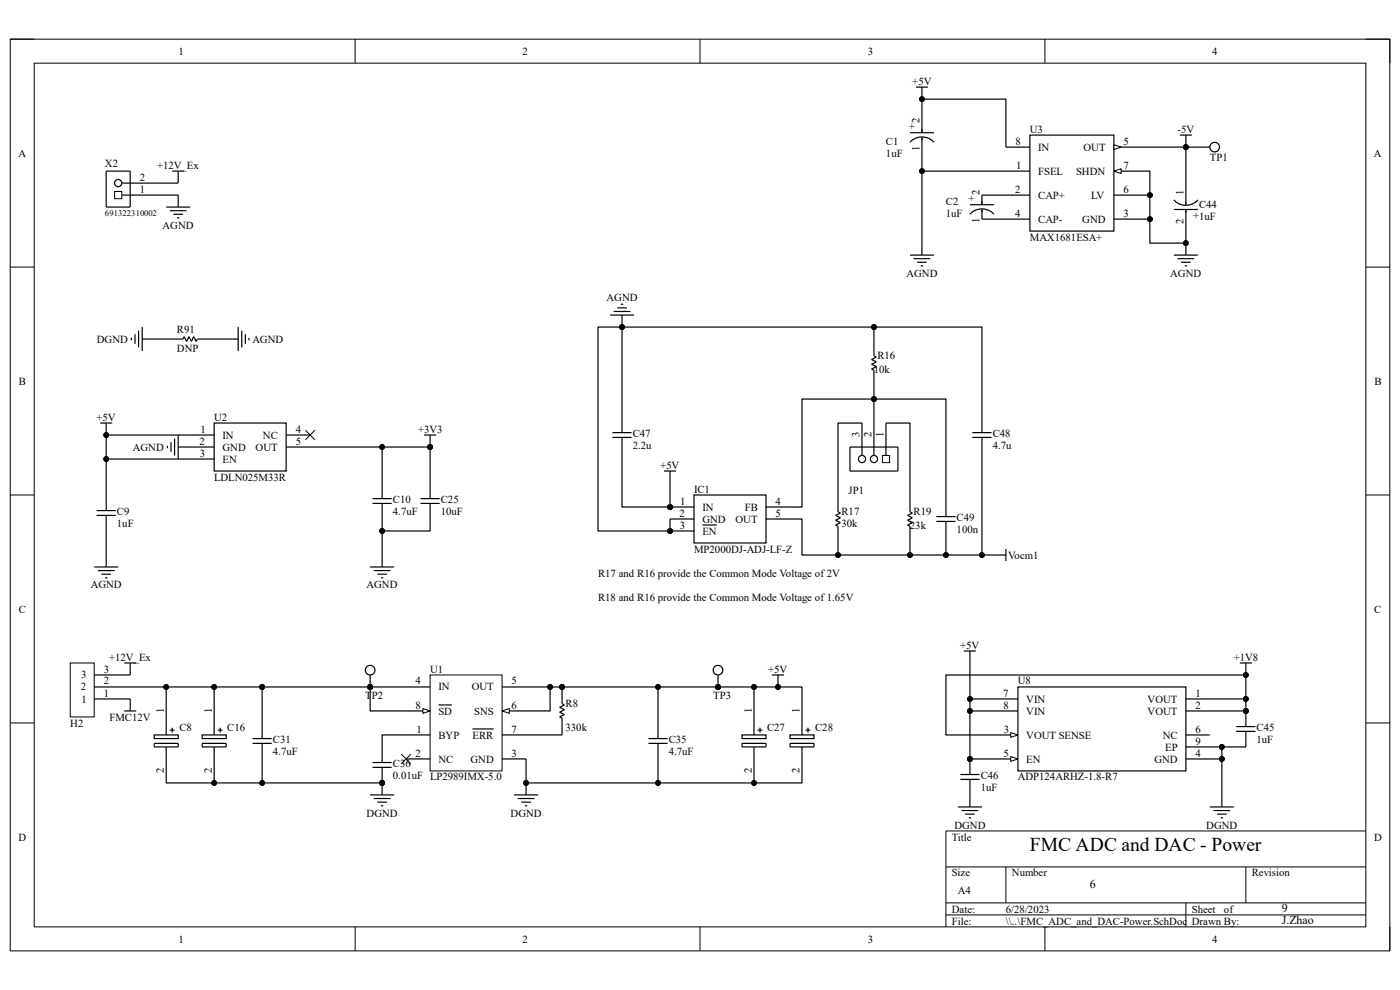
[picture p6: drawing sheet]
<svg xmlns="http://www.w3.org/2000/svg" width="297mm" height="210mm" viewBox="0 0 297 210" stroke-linecap="round" stroke-linejoin="round" font-family="sans-serif">
<path d="M2.2 8.3h292.7v193.4h-292.7z" fill="none" stroke="#000" stroke-width=".21"/>
<path d="M7.3 13.4h282.5v183.2h-282.5z" fill-rule="evenodd" fill="#fff"/>
<g fill="none" stroke="#000" stroke-width=".21">
<path d="M2.2 8.3h5.1M7.3 13.4h282.5v183.2h-282.5zM75.3 8.3v5.1M148.5 8.3v5.1M221.7 8.3v5.1M289.8 8.3h5.1v5.1M2.2 56.7h5.1M289.8 56.7h5.1M2.2 105h5.1M289.8 105h5.1M2.2 153.4h5.1M289.8 153.4h5.1"/>
<path d="M289.8 176.3h-89.1v20.3M75.3 196.6v5.1M148.5 196.6v5.1M200.7 183.9h89.1M200.7 191.5h89.1M200.7 194.1h89.1M213.4 183.9v7.6M221.7 196.6v5.1M251.6 191.5v5.1M264.3 183.9v7.6M294.9 196.6v5.1"/>
<circle cx="22.5" cy="92.3" r=".51"/>
<circle cx="91.2" cy="94.8" r=".51"/>
</g>
<g fill="none" stroke="#000" stroke-width=".25">
<path d="M21.3 89.7h2.5M22.5 89.7v2.6M90 92.3h2.5M91.2 92.3v2.5M22.5 117.7v2.6M81.1 117.7v2.6M20 120.3h5.1M20.7 121h3.6M21.5 121.8h2M22.3 122.6h.5M78.5 120.3h5.1M79.3 121h3.5"/>
<path d="M80 121.8h2.1M80.8 122.6h.5"/>
</g>
<g fill="#000">
<circle cx="22.5" cy="92.3" r=".51"/>
<circle cx="91.2" cy="94.8" r=".51"/>
</g>
<path d="M45.4 89.7h15.3v10.2h-15.3z" fill-rule="evenodd" fill="#fff"/>
<g fill="none" stroke="#000" stroke-width=".25">
<path d="M27.9 71.7v.5M28.6 70.9v2M29.4 70.1v3.6M30.2 69.4v5.1M30.2 71.9h2.5M35.3 71.9h3.5l.3-.5 .5 1 .5-1 .5 1 .5-1 .5 1 .3-.5h3.5M48 71.9h2.5M50.5 69.4v5.1M51.3 70.1v3.6M52.1 70.9v2M52.8 71.7v.5M35.5 94.6v.5"/>
<path d="M36.3 93.8v2M37 93v3.6M37.8 94.8h7.6M37.8 92.3v5.1M40.3 92.3h5.1M40.3 97.4h5.1M45.4 89.7h15.3v10.2h-15.3zM60.7 92.3h5.1M60.7 94.8h5.1M20.5 108.3h4.1M20.5 109.3h4.1M22.5 105v3.3"/>
<path d="M22.5 109.3v3.3M79 105.8h4.1M79 106.8h4.1M81.1 102.5v3.3M81.1 106.8v3.3M89.2 105.8h4.1M89.2 106.8h4.1M91.2 102.5v3.3M91.2 106.8v3.3M263 140.6h2.6M264.3 140.6v2.6"/>
</g>
<g fill="none" stroke="#000" stroke-width=".21">
<path d="M64.8 91.3l2 2M66.8 91.3l-2 2"/>
<circle cx="264.3" cy="143.2" r=".51"/>
</g>
<circle cx="264.3" cy="143.2" r=".51" fill="#000"/>
<path d="M218.5 28.7h17.8v20.3h-17.8z" fill-rule="evenodd" fill="#fff"/>
<path d="M213.4 36.3h5.1M213.4 31.2h5.1M218.5 28.7h17.8v20.3h-17.8zM236.3 31.2h5.1M213.4 41.4h5.1M213.4 46.5h5.1M236.3 41.4h5.1" fill="none" stroke="#000" stroke-width=".25"/>
<path d="M236.3 30.7l1.5 .5-1.5 .5z" fill="#fff"/>
<path d="M236.3 30.7l1.5 .5-1.5 .5z" fill="none" stroke="#000" stroke-width=".21"/>
<path d="M236.3 36.3h5.1" fill="none" stroke="#000" stroke-width=".25"/>
<path d="M236.3 36.3l1.5-.5v1z" fill="#fff"/>
<g fill="none" stroke="#000" stroke-width=".21">
<path d="M236.3 36.3l1.5-.5v1z"/>
<circle cx="195.6" cy="21" r=".51"/>
<circle cx="251.6" cy="31.2" r=".51"/>
</g>
<g fill="none" stroke="#000" stroke-width=".25">
<path d="M194.3 18.5h2.6M195.6 18.5v2.5M193.1 30.2a3.4 3.4 0 0 1 5 0M193.1 28.2h5M195.6 26.1v2.1M195.6 29.2v2M250.3 28.7h2.6M251.6 28.7v2.5M205.8 43.4h5.1M205.8 45.5a3.4 3.4 0 0 1 5.1 0M208.3 41.4v2M208.3 44.4v2.1"/>
<path d="M236.3 46.5h5.1M249 42.4a3.4 3.4 0 0 0 5.1 0M249 44.4h5.1M251.6 41.4v2M251.6 44.4v2.1"/>
</g>
<g fill="#000">
<circle cx="195.6" cy="21" r=".51"/>
<circle cx="251.6" cy="31.2" r=".51"/>
</g>
<circle cx="257.7" cy="31.2" r="1.02" fill="#fff"/>
<g fill="none" stroke="#000" stroke-width=".25">
<path d="M254.1 31.2h2.6M193.1 54.1h5M193.8 54.9h3.6M194.6 55.6h2M195.3 56.4h.5M195.6 51.6v2.5M249 54.1h5.1M249.8 54.9h3.6M250.6 55.6h2M251.3 56.4h.5M251.6 51.6v2.5"/>
<circle cx="257.7" cy="31.2" r="1.02"/>
</g>
<circle cx="251.6" cy="51.6" r=".51" fill="#000"/>
<circle cx="251.6" cy="51.6" r=".51" fill="none" stroke="#000" stroke-width=".21"/>
<path d="M216 145.7h35.6v17.8h-35.6z" fill-rule="evenodd" fill="#fff"/>
<path d="M210.9 148.3h5.1M210.9 150.8h5.1M210.9 155.9h5.1M216 145.7h35.6v17.8h-35.6zM251.6 148.3h5.1M251.6 150.8h5.1" fill="none" stroke="#000" stroke-width=".25"/>
<path d="M214.4 155.4l1.6 .5-1.6 .5z" fill="#fff"/>
<path d="M214.4 155.4l1.6 .5-1.6 .5z" fill="none" stroke="#000" stroke-width=".21"/>
<path d="M210.9 161h5.1" fill="none" stroke="#000" stroke-width=".25"/>
<path d="M214.4 160.5l1.6 .5-1.6 .5z" fill="#fff"/>
<g fill="none" stroke="#000" stroke-width=".21">
<path d="M214.4 160.5l1.6 .5-1.6 .5z"/>
<circle cx="264.3" cy="150.8" r=".51"/>
<circle cx="205.8" cy="161" r=".51"/>
</g>
<g fill="none" stroke="#000" stroke-width=".25">
<path d="M36.5 36.3h2.6M37.8 36.3v2.5M35.3 43.9h5M36 44.7h3.6M36.8 45.5h2M37.5 46.2h.6M37.8 41.4v2.5M204.5 138.1h2.5M205.8 138.1v2.5M251.6 158.5h5.1M251.6 155.9h5.1M262.3 154.1h4"/>
<path d="M262.3 155.2h4M264.3 150.8v3.3M264.3 155.2v3.3M203.2 171.2h5.1M203.7 164.3h4.1M203.7 165.3h4.1M204 171.9h3.5M204.8 172.7h2M205.5 173.5h.5M205.8 161v3.3M205.8 165.3v5.9M251.6 161h5.1"/>
<path d="M256.7 171.2h5.1M257.4 171.9h3.6M258.2 172.7h2M259 173.5h.5M259.2 168.6v2.6"/>
</g>
<g fill="#000">
<circle cx="264.3" cy="150.8" r=".51"/>
<circle cx="205.8" cy="161" r=".51"/>
</g>
<circle cx="25.1" cy="38.8" r=".76" fill="#fff"/>
<g fill="none" stroke="#000" stroke-width=".25">
<path d="M25.8 38.8h6.9M25.8 41.4h6.9"/>
<circle cx="25.1" cy="38.8" r=".76"/>
</g>
<path d="M24.3 40.6h1.5v1.5h-1.5z" fill-rule="evenodd" fill="#fff"/>
<g fill="none" stroke="#000" stroke-width=".21">
<path d="M24.3 40.6h1.5v1.5h-1.5z"/>
<circle cx="152.3" cy="145.7" r=".51"/>
<circle cx="165" cy="145.7" r=".51"/>
<circle cx="111.6" cy="166.1" r=".51"/>
</g>
<path d="M22.5 36.3h5.1v7.6h-5.1zM163.8 143.2h2.5M165.1 143.2v2.5M109.1 168.6h5.1M109.8 169.4h3.6M110.6 170.2h2M111.4 170.9h.5M111.6 166.1v2.5" fill="none" stroke="#000" stroke-width=".25"/>
<g fill="#000">
<circle cx="152.3" cy="145.7" r=".51"/>
<circle cx="165" cy="145.7" r=".51"/>
<circle cx="111.6" cy="166.1" r=".51"/>
</g>
<circle cx="152.3" cy="142.2" r="1.02" fill="#fff"/>
<g fill="none" stroke="#000" stroke-width=".25">
<path d="M152.3 143.2v2.5"/>
<circle cx="152.3" cy="142.2" r="1.02"/>
</g>
<circle cx="152.3" cy="145.7" r=".51" fill="#000"/>
<circle cx="152.3" cy="145.7" r=".51" fill="none" stroke="#000" stroke-width=".21"/>
<path d="M91.2 143.2h15.3v20.3h-15.3z" fill-rule="evenodd" fill="#fff"/>
<path d="M91.2 143.2h15.3v20.3h-15.3z" fill="none" stroke="#000" stroke-width=".21"/>
<path d="M86.2 145.7h5M106.5 150.8h5.1" fill="none" stroke="#000" stroke-width=".25"/>
<path d="M106.5 150.8l1.5-.5v1z" fill="#fff"/>
<path d="M106.5 150.8l1.5-.5v1z" fill="none" stroke="#000" stroke-width=".21"/>
<path d="M86.2 150.8h5M100.2 154.6h4.5M106.5 155.9h5.1M106.5 161h5.1" fill="none" stroke="#000" stroke-width=".25"/>
<path d="M89.7 150.3l1.5 .5-1.5 .5z" fill="#fff"/>
<g fill="none" stroke="#000" stroke-width=".21">
<path d="M85.1 160l2.1 2M87.2 160l-2.1 2M89.7 150.3l1.5 .5-1.5 .5z"/>
<circle cx="119.2" cy="145.7" r=".51"/>
<circle cx="81.1" cy="166.1" r=".51"/>
</g>
<g fill="none" stroke="#000" stroke-width=".25">
<path d="M81.1 158.5v3.3M86.2 155.9h5M93 149.5h2.9M106.5 145.7h5.1M119.2 145.7v3.6l.6 .2-1.1 .6 1.1 .5-1.1 .5 1.1 .5-1.1 .5 .5 .2v3.6M137.6 156.7h4M137.6 157.7h4M139.6 153.4v3.3M139.6 157.7v3.3M79 161.8h4.1M79 162.8h4.1M81.1 162.8v3.3"/>
<path d="M86.2 161h5"/>
</g>
<g fill="#000">
<circle cx="119.2" cy="145.7" r=".51"/>
<circle cx="81.1" cy="166.1" r=".51"/>
</g>
<path d="M42.9 155.9h5.1v.8h-5.1z" fill-rule="evenodd" fill="#fff"/>
<path d="M42.9 155.9h5.1v.8h-5.1zM42.9 157.7h5.1v.8h-5.1zM45.4 150.8v5.1M45.4 158.5v5M46.2 154.9h1M46.7 154.4v1" fill="none" stroke="#000" stroke-width=".25"/>
<path d="M32.7 155.9h5.1v.8h-5.1z" fill-rule="evenodd" fill="#fff"/>
<path d="M32.7 155.9h5.1v.8h-5.1zM32.7 157.7h5.1v.8h-5.1zM35.3 150.8v5.1M35.3 158.5v5M36 154.9h1M36.5 154.4v1" fill="none" stroke="#000" stroke-width=".25"/>
<path d="M167.6 155.9h5.1v.8h-5.1z" fill-rule="evenodd" fill="#fff"/>
<path d="M167.6 155.9h5.1v.8h-5.1zM167.6 157.7h5.1v.8h-5.1zM170.1 150.8v5.1M170.1 158.5v5M170.9 154.9h1M171.4 154.4v1" fill="none" stroke="#000" stroke-width=".25"/>
<path d="M157.4 155.9h5.1v.8h-5.1z" fill-rule="evenodd" fill="#fff"/>
<g fill="none" stroke="#000" stroke-width=".25">
<path d="M53.6 157.7h4.1M53.6 156.7h4.1M55.6 153.4v3.3M55.6 157.7v3.3M157.4 155.9h5.1v.8h-5.1zM157.4 157.7h5.1v.8h-5.1zM160 150.8v5.1M160 158.5v5M160.7 154.9h1M161.2 154.4v1M78.5 168.6h5.1M79.3 169.4h3.5"/>
<path d="M80 170.2h2.1M80.8 170.9h.5M81.1 166.1v2.5"/>
</g>
<g fill="#000">
<circle cx="78.5" cy="145.7" r=".51"/>
<circle cx="81.1" cy="166.1" r=".51"/>
</g>
<g fill="none" stroke="#000" stroke-width=".21">
<circle cx="78.5" cy="145.7" r=".51"/>
<circle cx="81.1" cy="166.1" r=".51"/>
</g>
<circle cx="78.5" cy="142.2" r="1.02" fill="#fff"/>
<g fill="none" stroke="#000" stroke-width=".25">
<path d="M78.5 143.2v2.5"/>
<circle cx="78.5" cy="142.2" r="1.02"/>
</g>
<circle cx="78.5" cy="145.7" r=".51" fill="#000"/>
<circle cx="78.5" cy="145.7" r=".51" fill="none" stroke="#000" stroke-width=".21"/>
<path d="M14.9 140.6h5.1v11.5h-5.1z" fill-rule="evenodd" fill="#fff"/>
<path d="M14.9 140.6h5.1v11.5h-5.1z" fill="none" stroke="#000" stroke-width=".21"/>
<g fill="none" stroke="#000" stroke-width=".25">
<path d="M129.9 92.8h4.1M129.9 91.8h4.1M132 89.7v2M132 92.9v1.9M140.9 99.9h2.5M142.1 99.9v2.6M177.8 105v3.6l.5 .2-1 .5 1 .5-1 .6 1 .5-1 .5 .5 .2v3.6M193.1 105v3.6l.5 .2-1.1 .5 1.1 .5-1.1 .6 1.1 .5-1.1 .5 .6 .2v3.6M198.6 109.6h4.1M198.6 110.6h4.1M200.7 107.6v1.9M200.7 110.7v1.9"/>
<path d="M210.9 117.7h2.5M213.4 116.5v2.5M20 145.7h7.6M20 148.3h7.6v2.5M26.3 140.6h2.6M26.3 150.8h2.6M27.6 140.6v2.6h-7.6"/>
</g>
<circle cx="185.4" cy="97.4" r=".76" fill="#fff"/>
<g fill="none" stroke="#000" stroke-width=".25">
<path d="M185.4 89.7v6.9M188 89.7v6.9"/>
<circle cx="185.4" cy="97.4" r=".76"/>
</g>
<path d="M187.2 96.6h1.5v1.5h-1.5z" fill-rule="evenodd" fill="#fff"/>
<path d="M187.2 96.6h1.5v1.5h-1.5z" fill="none" stroke="#000" stroke-width=".21"/>
<circle cx="182.9" cy="97.4" r=".76" fill="#fff"/>
<g fill="none" stroke="#000" stroke-width=".25">
<path d="M185.4 71.9v3.6l.5 .2-1 .6 1 .5-1 .5 1 .5-1 .5 .5 .2v3.6M180.3 94.8h10.2v5.1h-10.2zM182.9 89.7v6.9M206.3 92.8h4.1M206.3 91.8h4.1M208.3 89.7v2M208.3 92.9v1.9"/>
<circle cx="182.9" cy="97.4" r=".76"/>
</g>
<g fill="#000">
<circle cx="142.1" cy="112.6" r=".51"/>
<circle cx="142.1" cy="107.6" r=".51"/>
</g>
<g fill="none" stroke="#000" stroke-width=".21">
<circle cx="142.1" cy="112.6" r=".51"/>
<circle cx="142.1" cy="107.6" r=".51"/>
</g>
<path d="M147.2 105h15.3v10.2h-15.3z" fill-rule="evenodd" fill="#fff"/>
<g fill="none" stroke="#000" stroke-width=".25">
<path d="M32.7 38.8h5.1M195.6 26.1v-5.1h17.8v10.2M195.6 31.2v20.4M195.6 36.3h17.8M241.4 36.3h2.5v5.1M241.4 31.2h12.7M251.6 31.2v10.2M32.7 41.4h5.1M208.3 41.4h5.1M208.3 46.5h5.1M241.4 41.4h2.5v5.1h-2.5M243.9 46.5v5.1h7.7v-5.1"/>
<path d="M32.7 71.9h2.6M45.4 71.9h2.6M129.4 66.8h5.1M130.2 66.1h3.5M130.9 65.3h2.1M131.7 64.5h.5M132 66.8v2.6h76.3v20.3M185.4 69.4v2.5M22.5 97.4h17.8M40.3 92.3h-17.8v12.7M65.8 94.8h25.4v7.7M81.1 94.8v7.7"/>
<path d="M132 89.7v-20.3h-5.1v43.2h15.2v-2.5h5.1M132 94.8v12.8h10.1v-5.1M182.9 89.7h-5.1v15.3M185.4 82.1v7.6M188 89.7h5.1v15.3M208.3 94.8v22.9h-38.2v-7.6h-7.6M22.5 112.6v5.1M81.1 110.1v7.6M91.2 110.1v2.5h-10.1M142.1 107.6h5.1M142.1 112.6h5.1M147.2 105h15.3v10.2h-15.3z"/>
<path d="M149 111.4h3M162.5 107.6h7.6v-22.9h30.6v22.9M177.8 115.2v2.5M193.1 115.2v2.5M200.7 112.6v5.1M208.3 117.7h2.6M27.6 145.7h7.7M45.4 145.7h-10.1v5.1M55.6 145.7h-10.2v5.1M55.6 145.7h30.6M55.6 145.7v7.7M78.5 145.7v5.1h7.7"/>
<path d="M86.2 155.9h-5.1v2.6M111.6 145.7h58.5v5.1M111.6 155.9h7.6M116.7 145.7v5.1h-5.1M139.6 145.7v7.7M160 145.7v5.1M205.8 150.8v10.2h5.1M205.8 140.6v10.2h5.1M205.8 148.3h5.1M256.7 150.8h7.6v-7.6h-63.6v12.7h10.2M256.7 158.5h2.5v10.1M256.7 148.3h7.6"/>
<path d="M259.2 158.5h5.1M35.3 163.5v2.6h10.1v-2.6M55.6 161v5.1h-10.2M55.6 166.1h25.5M111.6 161v5.1h58.5v-2.6M139.6 161v5.1M160 163.5v2.6M256.7 161h2.5"/>
</g>
<g fill="#000">
<circle cx="195.6" cy="21" r=".51"/>
<circle cx="195.6" cy="36.3" r=".51"/>
<circle cx="251.6" cy="31.2" r=".51"/>
<circle cx="243.9" cy="41.4" r=".51"/>
<circle cx="243.9" cy="46.5" r=".51"/>
<circle cx="251.6" cy="51.6" r=".51"/>
<circle cx="132" cy="69.4" r=".51"/>
<circle cx="185.4" cy="69.4" r=".51"/>
<circle cx="22.5" cy="97.4" r=".51"/>
<circle cx="22.5" cy="92.3" r=".51"/>
<circle cx="81.1" cy="94.8" r=".51"/>
<circle cx="91.2" cy="94.8" r=".51"/>
<circle cx="185.4" cy="84.7" r=".51"/>
<circle cx="81.1" cy="112.6" r=".51"/>
<circle cx="142.1" cy="112.6" r=".51"/>
<circle cx="142.1" cy="107.6" r=".51"/>
<circle cx="177.8" cy="117.7" r=".51"/>
<circle cx="193.1" cy="117.7" r=".51"/>
<circle cx="200.7" cy="117.7" r=".51"/>
<circle cx="208.3" cy="117.7" r=".51"/>
<circle cx="35.3" cy="145.7" r=".51"/>
<circle cx="45.4" cy="145.7" r=".51"/>
<circle cx="55.6" cy="145.7" r=".51"/>
<circle cx="78.5" cy="145.7" r=".51"/>
<circle cx="116.7" cy="145.7" r=".51"/>
<circle cx="119.2" cy="145.7" r=".51"/>
<circle cx="139.6" cy="145.7" r=".51"/>
<circle cx="152.3" cy="145.7" r=".51"/>
<circle cx="160" cy="145.7" r=".51"/>
<circle cx="165" cy="145.7" r=".51"/>
<circle cx="205.8" cy="150.8" r=".51"/>
<circle cx="205.8" cy="148.3" r=".51"/>
<circle cx="259.2" cy="158.5" r=".51"/>
<circle cx="264.3" cy="143.2" r=".51"/>
<circle cx="264.3" cy="148.3" r=".51"/>
<circle cx="264.3" cy="150.8" r=".51"/>
<circle cx="45.4" cy="166.1" r=".51"/>
<circle cx="55.6" cy="166.1" r=".51"/>
<circle cx="81.1" cy="166.1" r=".51"/>
<circle cx="111.6" cy="166.1" r=".51"/>
<circle cx="139.6" cy="166.1" r=".51"/>
<circle cx="160" cy="166.1" r=".51"/>
<circle cx="205.8" cy="161" r=".51"/>
<circle cx="259.2" cy="161" r=".51"/>
</g>
<g fill="none" stroke="#000" stroke-width=".21">
<circle cx="195.6" cy="21" r=".51"/>
<circle cx="195.6" cy="36.3" r=".51"/>
<circle cx="251.6" cy="31.2" r=".51"/>
<circle cx="243.9" cy="41.4" r=".51"/>
<circle cx="243.9" cy="46.5" r=".51"/>
<circle cx="251.6" cy="51.6" r=".51"/>
<circle cx="132" cy="69.4" r=".51"/>
<circle cx="185.4" cy="69.4" r=".51"/>
<circle cx="22.5" cy="97.4" r=".51"/>
<circle cx="22.5" cy="92.3" r=".51"/>
<circle cx="81.1" cy="94.8" r=".51"/>
<circle cx="91.2" cy="94.8" r=".51"/>
<circle cx="185.4" cy="84.7" r=".51"/>
<circle cx="81.1" cy="112.6" r=".51"/>
<circle cx="142.1" cy="112.6" r=".51"/>
<circle cx="142.1" cy="107.6" r=".51"/>
<circle cx="177.8" cy="117.7" r=".51"/>
<circle cx="193.1" cy="117.7" r=".51"/>
<circle cx="200.7" cy="117.7" r=".51"/>
<circle cx="208.3" cy="117.7" r=".51"/>
<circle cx="35.3" cy="145.7" r=".51"/>
<circle cx="45.4" cy="145.7" r=".51"/>
<circle cx="55.6" cy="145.7" r=".51"/>
<circle cx="78.5" cy="145.7" r=".51"/>
<circle cx="116.7" cy="145.7" r=".51"/>
<circle cx="119.2" cy="145.7" r=".51"/>
<circle cx="139.6" cy="145.7" r=".51"/>
<circle cx="152.3" cy="145.7" r=".51"/>
<circle cx="160" cy="145.7" r=".51"/>
<circle cx="165" cy="145.7" r=".51"/>
<circle cx="205.8" cy="150.8" r=".51"/>
<circle cx="205.8" cy="148.3" r=".51"/>
<circle cx="259.2" cy="158.5" r=".51"/>
<circle cx="264.3" cy="143.2" r=".51"/>
<circle cx="264.3" cy="148.3" r=".51"/>
<circle cx="264.3" cy="150.8" r=".51"/>
<circle cx="45.4" cy="166.1" r=".51"/>
<circle cx="55.6" cy="166.1" r=".51"/>
<circle cx="81.1" cy="166.1" r=".51"/>
<circle cx="111.6" cy="166.1" r=".51"/>
<circle cx="139.6" cy="166.1" r=".51"/>
<circle cx="160" cy="166.1" r=".51"/>
<circle cx="205.8" cy="161" r=".51"/>
<circle cx="259.2" cy="161" r=".51"/>
</g>
<text font-size="4.1" x="218.5" y="180.5">FMC ADC and DAC - Power</text>
<g font-size="2.5">
<text x="231.2" y="188.4">6</text>
<text x="271.9" y="196.1">J.Zhao</text>
<text x="271.9" y="193.5">9</text>
</g>
<g font-size="2.3">
<text x="37.9" y="11.6">1</text>
<text x="110.9" y="11.6">2</text>
<text x="184.1" y="11.6">3</text>
<text x="257.2" y="11.6">4</text>
<text x="193.5" y="18">+5V</text>
<text x="192.8" y="27.6">+</text>
<text x="195.1" y="26.1" transform="rotate(-90 195.1 26.1)">2</text>
<text x="218.5" y="28.2">U3</text>
<text x="249.8" y="28.2">-5V</text>
<text x="3.9" y="33.2">A</text>
<text x="22.3" y="35.5">X2</text>
<text x="33.3" y="35.8">+12V_Ex</text>
<text x="188" y="33.2">1uF</text>
<text x="188" y="30.7">C1</text>
<text x="195.1" y="32.1" transform="rotate(-90 195.1 32.1)">1</text>
<text x="215.4" y="30.7">8</text>
<text x="215.6" y="35.8">1</text>
<text x="220.3" y="32">IN</text>
<text x="229.9" y="32">OUT</text>
<text x="238.3" y="30.7">5</text>
<text x="238.3" y="35.8">7</text>
<text x="256.7" y="34.2">TP1</text>
<text x="291.5" y="33.2">A</text>
<text x="29.6" y="38.3">2</text>
<text x="29.6" y="40.9">1</text>
<text x="207.8" y="41.4" transform="rotate(-90 207.8 41.4)">2</text>
<text x="215.4" y="40.9">2</text>
<text x="220.3" y="37">FSEL</text>
<text x="228.3" y="37">SHDN</text>
<text x="238.3" y="40.9">6</text>
<text x="251.1" y="41.4" transform="rotate(-90 251.1 41.4)">1</text>
<text x="200.7" y="46">1uF</text>
<text x="200.7" y="43.4">C2</text>
<text x="205.5" y="42.9">+</text>
<text x="207.8" y="47.3" transform="rotate(-90 207.8 47.3)">1</text>
<text x="215.4" y="46">4</text>
<text x="220.3" y="42.2">CAP+</text>
<text x="220.3" y="47.2">CAP-</text>
<text x="229.6" y="47.2">GND</text>
<text x="231.5" y="42.2">LV</text>
<text x="238.3" y="46">3</text>
<text x="251.1" y="47.5" transform="rotate(-90 251.1 47.5)">2</text>
<text x="254.4" y="44.9" transform="rotate(-180 254.4 44.9)">+</text>
<text x="254.4" y="46.7">1uF</text>
<text x="254.4" y="44.2">C44</text>
<text x="34.5" y="48.5">AGND</text>
<text x="218.5" y="51.1">MAX1681ESA+</text>
<text x="192.3" y="58.7">AGND</text>
<text x="248.3" y="58.7">AGND</text>
<text x="128.7" y="63.8">AGND</text>
<text x="37.5" y="70.7">R91</text>
<text x="20.5" y="72.7">DGND</text>
<text x="37.5" y="74.7">DNP</text>
<text x="53.6" y="72.7">AGND</text>
<text x="186.1" y="76.2">R16</text>
<text x="4" y="81.6">B</text>
<text x="185.4" y="79">10k</text>
<text x="291.6" y="81.6">B</text>
<text x="20.5" y="89.2">+5V</text>
<text x="45.4" y="89.2">U2</text>
<text x="28.2" y="95.6">AGND</text>
<text x="42.3" y="94.3">2</text>
<text x="42.5" y="91.8">1</text>
<text x="47.2" y="93">IN</text>
<text x="47.2" y="95.6">GND</text>
<text x="54.2" y="95.6">OUT</text>
<text x="55.8" y="93">NC</text>
<text x="62.7" y="91.8">4</text>
<text x="62.7" y="94.3">5</text>
<text x="88.7" y="91.8">+3V3</text>
<text x="134.2" y="92.8">C47</text>
<text x="134.2" y="95.3">2.2u</text>
<text x="182.4" y="92.8" transform="rotate(-90 182.4 92.8)">3</text>
<text x="184.9" y="92.8" transform="rotate(-90 184.9 92.8)">2</text>
<text x="187.5" y="92.8" transform="rotate(-90 187.5 92.8)">1</text>
<text x="210.6" y="92.8">C48</text>
<text x="210.6" y="95.3">4.7u</text>
<text x="42.4" y="96.9">3</text>
<text x="45.4" y="101.9">LDLN025M33R</text>
<text x="47.2" y="98.1">EN</text>
<text x="140.1" y="99.4">+5V</text>
<text x="83.4" y="106.8">C10</text>
<text x="93.5" y="106.8">C25</text>
<text x="144.3" y="107.1">1</text>
<text x="147.2" y="104.5">IC1</text>
<text x="164.5" y="107.1">4</text>
<text x="180" y="104.8">JP1</text>
<text x="24.8" y="111.9">1uF</text>
<text x="24.8" y="109.3">C9</text>
<text x="83.4" y="109.3">4.7uF</text>
<text x="93.5" y="109.3">10uF</text>
<text x="144.1" y="109.6">2</text>
<text x="144.2" y="112.1">3</text>
<text x="149" y="108.3">IN</text>
<text x="149" y="110.9">GND</text>
<text x="149" y="113.4">EN</text>
<text x="156" y="110.9">OUT</text>
<text x="158" y="108.3">FB</text>
<text x="164.5" y="109.6">5</text>
<text x="178.5" y="109.3">R17</text>
<text x="178.5" y="111.9">30k</text>
<text x="193" y="112.1">23k</text>
<text x="193.8" y="109.3">R19</text>
<text x="202.9" y="110.6">C49</text>
<text x="202.9" y="113.2">100n</text>
<text x="147.2" y="117.2">MP2000DJ-ADJ-LF-Z</text>
<text x="213.9" y="118.5">Vocm1</text>
<text x="19.3" y="124.8">AGND</text>
<text x="77.8" y="124.8">AGND</text>
<text x="126.9" y="122.3">R17 and R16 provide the Common Mode Voltage of 2V</text>
<text x="4" y="130">C</text>
<text x="126.9" y="127.4">R18 and R16 provide the Common Mode Voltage of 1.65V</text>
<text x="291.5" y="130">C</text>
<text x="203.7" y="137.6">+5V</text>
<text x="17.2" y="143.9">3</text>
<text x="22" y="142.7">3</text>
<text x="23.2" y="140.1">+12V_Ex</text>
<text x="91.2" y="142.7">U1</text>
<text x="163" y="142.7">+5V</text>
<text x="261.7" y="140.1">+1V8</text>
<text x="17.1" y="146.5">2</text>
<text x="17.3" y="149.1">1</text>
<text x="22" y="145.2">2</text>
<text x="22" y="147.8">1</text>
<text x="77.5" y="148.3">TP2</text>
<text x="88.1" y="145.2">4</text>
<text x="93" y="146.5">IN</text>
<text x="100.1" y="146.5">OUT</text>
<text x="108.5" y="145.2">5</text>
<text x="151.3" y="148.3">TP3</text>
<text x="212.9" y="147.8">7</text>
<text x="215.9" y="145.2">U8</text>
<text x="217.7" y="149.1">VIN</text>
<text x="243.5" y="149.1">VOUT</text>
<text x="253.6" y="147.8">1</text>
<text x="14.9" y="154.1">H2</text>
<text x="23.2" y="152.9">FMC12V</text>
<text x="34.8" y="151.3" transform="rotate(-90 34.8 151.3)">1</text>
<text x="38.1" y="155.2">C8</text>
<text x="44.9" y="151.3" transform="rotate(-90 44.9 151.3)">1</text>
<text x="48.2" y="155.2">C16</text>
<text x="88.2" y="150.3">8</text>
<text x="88.3" y="155.4">1</text>
<text x="93" y="151.6">SD</text>
<text x="100.6" y="151.6">SNS</text>
<text x="108.5" y="150.3">6</text>
<text x="108.5" y="155.4">7</text>
<text x="120" y="155.2">330k</text>
<text x="120" y="150.1">R8</text>
<text x="159.5" y="151.3" transform="rotate(-90 159.5 151.3)">1</text>
<text x="162.7" y="155.2">C27</text>
<text x="169.6" y="151.3" transform="rotate(-90 169.6 151.3)">1</text>
<text x="172.9" y="155.2">C28</text>
<text x="212.9" y="150.3">8</text>
<text x="212.9" y="155.4">3</text>
<text x="217.7" y="151.6">VIN</text>
<text x="243.5" y="151.6">VOUT</text>
<text x="253.6" y="150.3">2</text>
<text x="253.6" y="155.4">6</text>
<text x="266.6" y="155.2">C45</text>
<text x="57.9" y="160.2">4.7uF</text>
<text x="57.9" y="157.7">C31</text>
<text x="88.1" y="160.5">2</text>
<text x="93" y="156.7">BYP</text>
<text x="93" y="161.8">NC</text>
<text x="99.8" y="161.8">GND</text>
<text x="100.2" y="156.7">ERR</text>
<text x="108.5" y="160.5">3</text>
<text x="141.9" y="160.2">4.7uF</text>
<text x="141.9" y="157.7">C35</text>
<text x="212.9" y="160.5">5</text>
<text x="217.7" y="156.7">VOUT SENSE</text>
<text x="217.7" y="161.8">EN</text>
<text x="244.9" y="161.8">GND</text>
<text x="246.7" y="156.7">NC</text>
<text x="247.2" y="159.2">EP</text>
<text x="253.6" y="157.9">9</text>
<text x="253.6" y="160.5">4</text>
<text x="266.6" y="157.7">1uF</text>
<text x="34.8" y="164.1" transform="rotate(-90 34.8 164.1)">2</text>
<text x="44.9" y="164.1" transform="rotate(-90 44.9 164.1)">2</text>
<text x="83.4" y="165.3">0.01uF LP2989IMX-5.0</text>
<text x="83.4" y="162.8">C36</text>
<text x="159.5" y="164.1" transform="rotate(-90 159.5 164.1)">2</text>
<text x="169.6" y="164.1" transform="rotate(-90 169.6 164.1)">2</text>
<text x="208.1" y="167.9">1uF</text>
<text x="208.1" y="165.3">C46</text>
<text x="215.9" y="165.6">ADP124ARHZ-1.8-R7</text>
<text x="77.8" y="173.2">DGND</text>
<text x="108.3" y="173.2">DGND</text>
<text x="3.9" y="178.3">D</text>
<text x="201.9" y="178.3">Title</text>
<text x="202.5" y="175.8">DGND</text>
<text x="255.9" y="175.8">DGND</text>
<text x="291.5" y="178.3">D</text>
<text x="201.9" y="185.9">Size</text>
<text x="214.7" y="185.9">Number</text>
<text x="265.5" y="185.9">Revision</text>
<text x="203.2" y="189.7">A4</text>
<text x="201.9" y="193.6">Date:</text>
<text x="201.9" y="196.1">File:</text>
<text x="213.4" y="193.6">6/28/2023</text>
<text x="213.4" y="196.1">\\..\FMC_ADC_and_DAC-Power.SchDoc Drawn By:</text>
<text x="252.9" y="193.6">Sheet</text>
<text x="259.7" y="193.6">of</text>
<text x="37.9" y="199.9">1</text>
<text x="110.9" y="199.9">2</text>
<text x="184.1" y="199.9">3</text>
<text x="257.2" y="199.9">4</text>
</g>
<text font-size="1.8" x="22.3" y="45.8">691322310002</text>
</svg>
